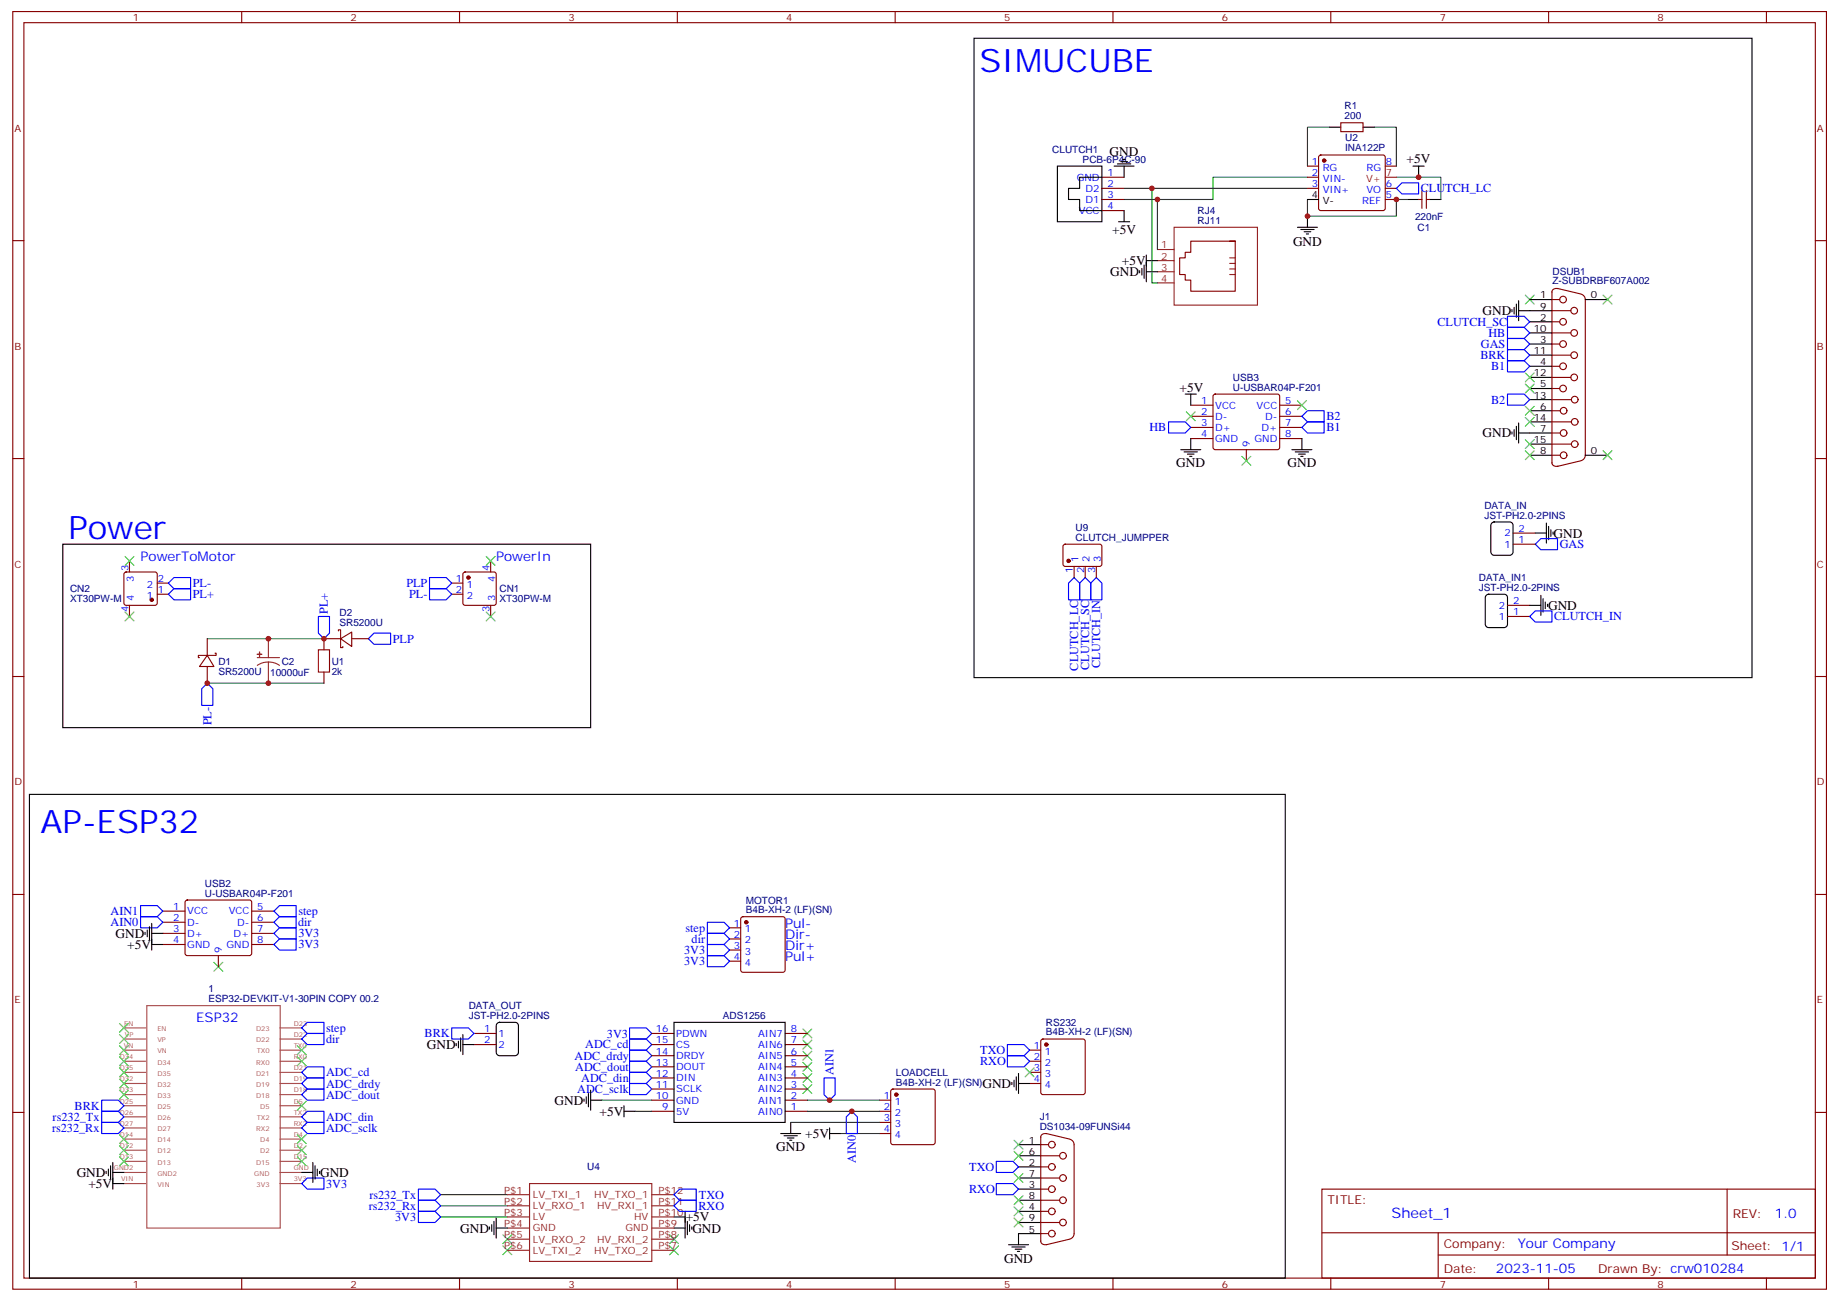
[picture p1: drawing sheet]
<svg xmlns="http://www.w3.org/2000/svg" width="583mm" height="413mm" viewBox="0 0 583 413" stroke-linecap="round" stroke-linejoin="round" font-family="sans-serif">
<g fill="none" stroke="#870000" stroke-width=".35">
<path d="M4.1 3.7h575.7v405.3h-575.7zM7.6 7.2h568.7v398.3h-568.7zM76.7 3.7v3.5M145.9 3.7v3.5M215 3.7v3.5M284.2 3.7v3.5M353.3 3.7v3.5M422.5 3.7v3.5M491.6 3.7v3.5M560.7 3.7v3.5M425.6 38.9h7.1v2.9h-7.1zM349.8 56.2h7"/>
<path d="M349.8 59.8h7M415 56.2h3.6M415 59.8h3.6M415 52.7h3.6M418.8 49.4l.5-.2h19.7l.5 .2 .2 .5v16.2l-.2 .5-.5 .2h-19.7l-.5-.2-.2-.5v-16.2zM439.7 59.8h3.6M439.7 52.7h3.6M4.1 76.3h3.5M349.8 63.3h7M349.8 66.8h7M390.3 76.5h1.8h-14.1v3.5h-1.8v1.8h-1.7v5.3h1.7v1.8h1.8v3.5h14.1v-15.9M439.7 63.3h3.6"/>
<path d="M450.3 63.3h1.1M451.4 60.5v5.6M452.8 63.3h1M452.8 60.5v5.6M576.3 76.3h3.5M492.7 92.6v54.3M492.7 98.6h6M492.7 95h2.4M494.4 91.5l7.4 1.8M494.6 91.6a1.31 1.31 0 0 0-1.9 1.1M502 93.3l1 .9 .2 .8v49.4l-.2 .9-1.1 .8M492.7 119.7h6"/>
<path d="M492.7 112.7h6M492.7 105.6h6M492.7 116.2h2.4M492.7 109.1h2.4M492.7 102.1h2.4M378 139.1h7.1M378 135.6h7.1M378 132.1h7.1M378 128.6h7.1M385.3 125.2l.5-.2h19.7l.5 .2 .2 .5v16.3l-.2 .5-.5 .2h-19.7l-.5-.3-.2-.4v-16.3zM406.2 139.1h7.1M406.2 135.6h7.1"/>
<path d="M406.2 132.1h7.1M406.2 128.6h7.1M492.7 123.3h2.4M492.8 133.8h6M492.8 126.8h6M492.8 137.4h2.5M492.8 130.3h2.5M4.1 145.5h3.5M395.6 142.7v3.5M492.7 146.8a1.41 1.41 0 0 0 1.9 1.1M492.8 140.9h6M492.8 144.4h2.5"/>
<path d="M501.8 146.2l-7.4 1.8M576.3 145.5h3.5M41.1 177.9v3.6M155.8 177.9v3.6M337.7 172.9l.4-.3 11.2 .1 .5 .7-.1 5.9-.6 .4-11.2-.1-.5-.6v-5.6zM341 179.7v3.5M344.5 179.7v3.5M348 179.7v3.5M480.3 172.6h7.1M480.3 169.1h7.1M39.6 181.7l.4-.2h9.2l.5 .2 .2 .5v9.1l-.2 .5-.5 .3h-9.2l-.5-.3-.2-.5v-9.1zM41.1 192.1v3.5"/>
<path d="M49.9 185h3.5M49.9 188.5h3.5M143.4 185h3.5M143.4 188.5h3.5M147.2 181.7l.4-.2h9.2l.5 .2 .2 .5v9.1l-.2 .5-.5 .3h-9.2l-.5-.3-.2-.5v-9.1zM155.8 192.1v3.5M478.5 195.6h7.1M478.5 192.1h7.1M4.1 214.6h3.5M65.8 207.9l2.1 3.6h-4.6zM65.8 202.6v5.3M65.8 211.5v5.2"/>
<path d="M68.3 207.2h.3v.7h-5.6v.7h.3M102.8 213.2v3.5M107.4 200.2v-.4h.7v5.7h.7v-.4M108.1 202.6l3.6-2.1v4.6zM108.1 202.6h-5.3v3.6M111.7 202.6h5.2M576.3 214.6h3.5M4.1 283.8h3.5M51.7 299.6h7M51.7 296.1h7M51.7 292.6h7M51.7 289.1h7"/>
<path d="M59 285.7l.4-.2h19.8l.5 .2 .2 .5v16.3l-.2 .5-.5 .2h-19.8l-.5-.3-.2-.4v-16.3zM79.9 299.6h7.1M79.9 296.1h7.1M79.9 292.6h7.1M79.9 289.1h7.1M231.6 294.4h3.5M231.6 297.9h3.5M235.4 291l.4-.2h12.7l.5 .2 .2 .5v16.3l-.2 .5-.5 .2h-12.7l-.5-.3-.2-.4v-16.3zM576.3 283.8h3.5M69.3 303.2v3.5M231.6 301.4h3.5M231.6 304.9h3.5"/>
<path d="M150.5 331.4h7M150.5 327.9h7M206.9 338.5h7.1M206.9 334.9h7.1M206.9 331.4h7.1M206.9 327.9h7.1M249.2 338.5h7.1M249.2 334.9h7.1M249.2 331.4h7.1M249.2 327.9h7.1M326.8 333.2h3.6M326.8 336.7h3.6"/>
<path d="M330.6 329.8l.5-.2h12.7l.5 .2 .2 .5v16.3l-.2 .5-.5 .2h-12.7l-.5-.3-.2-.4v-16.3zM4.1 352.9h3.5M206.9 352.6h7.1M206.9 349h7.1M206.9 345.5h7.1M206.9 342h7.1M249.2 352.6h7.1M249.2 349h7.1M249.2 345.5h7.1M249.2 342h7.1M279.2 352.6h3.6M279.2 349h3.6"/>
<path d="M279.2 356.1h3.6M279.2 359.6h3.6M283 345.7l.5-.2h12.7l.5 .2 .2 .5v16.2l-.3 .5-.4 .2h-12.7l-.5-.2-.2-.5v-16.2zM326.8 340.2h3.6M326.8 343.7h3.6M332.1 359.6l7.4 1.8M332.2 359.7a1.26 1.26 0 0 0-1.8 1.1M576.3 352.9h3.5M330.4 370.2h2.4M330.4 363.1h2.4M330.4 377.3h2.4M330.4 366.7h6"/>
<path d="M330.4 373.7h6M330.4 360.7v33.1M339.7 361.5l1 .8 .3 .8v28.3l-.3 .9-1 .8M419.6 377.3h156.7v28.2h-156.7zM548.3 377.3v20.9M330.4 384.3h2.4M330.4 391.4h2.4M330.4 380.8h6M330.4 387.8h6M330.4 393.7a1.36 1.36 0 0 0 1.8 1.2M339.5 393.1l-7.4 1.8M419.7 391.1h156.4"/>
<path d="M456.5 398.2h119.6M456.5 391.1v14.1M76.7 405.5v3.5M145.9 405.5v3.5M215 405.5v3.5M284.2 405.5v3.5M353.3 405.5v3.5M422.5 405.5v3.5M491.6 405.5v3.5M560.7 405.5v3.5"/>
<circle cx="496.2" cy="95" r="1.06"/>
<circle cx="499.7" cy="98.6" r="1.06"/>
<circle cx="496.2" cy="109.1" r="1.06"/>
<circle cx="496.2" cy="102.1" r="1.06"/>
<circle cx="496.2" cy="116.2" r="1.06"/>
<circle cx="499.7" cy="112.7" r="1.06"/>
<circle cx="499.7" cy="105.6" r="1.06"/>
<circle cx="499.7" cy="119.7" r="1.06"/>
<circle cx="496.2" cy="123.3" r="1.06"/>
<circle cx="496.4" cy="130.3" r="1.06"/>
<circle cx="496.4" cy="137.4" r="1.06"/>
<circle cx="499.9" cy="126.8" r="1.06"/>
<circle cx="499.9" cy="133.8" r="1.06"/>
<circle cx="496.4" cy="144.4" r="1.06"/>
<circle cx="499.9" cy="140.9" r="1.06"/>
<circle cx="333.9" cy="363.1" r="1.06"/>
<circle cx="333.9" cy="370.2" r="1.06"/>
<circle cx="333.9" cy="377.3" r="1.06"/>
<circle cx="337.4" cy="373.7" r="1.06"/>
<circle cx="337.4" cy="366.7" r="1.06"/>
<circle cx="333.9" cy="384.3" r="1.06"/>
<circle cx="333.9" cy="391.4" r="1.06"/>
<circle cx="337.4" cy="380.8" r="1.06"/>
<circle cx="337.4" cy="387.8" r="1.06"/>
</g>
<g fill="none" stroke="#00f" stroke-width=".35">
<path d="M443.3 59.8l1.7-1.8h5.3v3.5h-5.3zM478.5 107.4h5.3l1.8 1.7-1.8 1.8h-5.3zM478.5 110.9h5.3l1.8 1.8-1.8 1.7h-5.3zM478.5 103.9h5.3l1.8 1.7-1.8 1.8h-5.3zM478.5 114.4h5.3l1.8 1.8-1.8 1.8h-5.3zM478.5 100.3h5.3l1.8 1.8-1.8 1.8h-5.3zM370.9 133.8h5.3l1.8 1.8-1.8 1.8h-5.3zM413.3 135.6l1.7-1.8h5.3v3.6h-5.3zM415 130.3h5.3v3.5h-5.3l-1.7-1.7zM478.5 125h5.3l1.8 1.8-1.8 1.8h-5.3zM487.4 172.6l1.7-1.7h5.3v3.5h-5.3zM53.4 188.5l1.8-1.7h5.3v3.5h-5.3z"/>
<path d="M53.4 185l1.8-1.8h5.3v3.6h-5.3zM101.1 195.6h3.5v5.3l-1.8 1.7-1.7-1.7zM136.3 186.8h5.3l1.8 1.7-1.8 1.8h-5.3zM136.3 183.2h5.3l1.8 1.8-1.8 1.8h-5.3zM341 183.2l1.7 1.8v5.3h-3.5v-5.3zM344.5 183.2l1.8 1.8v5.3h-3.6v-5.3zM348 183.2l1.8 1.8v5.3h-3.5v-5.3zM485.6 195.6l1.8-1.8h5.3v3.5h-5.3zM65.8 216.7l1.8 1.8v5.3h-3.6v-5.3zM118.7 200.9h5.3v3.5h-5.3l-1.8-1.8zM44.6 287.3h5.3l1.8 1.8-1.8 1.7h-5.3zM44.6 290.8h5.3l1.8 1.8-1.8 1.8h-5.3z"/>
<path d="M87 289.1l1.7-1.8h5.3v3.5h-5.3zM87 296.1l1.7-1.7h5.3v3.5h-5.3zM88.7 290.8h5.3v3.6h-5.3l-1.7-1.8zM88.7 297.9h5.3v3.5h-5.3l-1.7-1.8zM224.5 299.6h5.3l1.8 1.8-1.8 1.8h-5.3zM224.5 296.1h5.3l1.8 1.8-1.8 1.7h-5.3zM224.5 292.6h5.3l1.8 1.8-1.8 1.7h-5.3zM224.5 303.2h5.3l1.8 1.7-1.8 1.8h-5.3zM95.8 329.6l1.7-1.7h5.3v3.5h-5.3zM95.8 326.1l1.7-1.8h5.3v3.6h-5.3zM143.4 326.1h5.3l1.8 1.8-1.8 1.7h-5.3zM199.8 329.6h5.3l1.8 1.8-1.8 1.8h-5.3z"/>
<path d="M199.8 333.2h5.3l1.8 1.7-1.8 1.8h-5.3zM199.8 336.7h5.3l1.8 1.8-1.8 1.7h-5.3zM199.8 326.1h5.3l1.8 1.8-1.8 1.7h-5.3zM319.8 331.4h5.3l1.7 1.8-1.7 1.7h-5.3zM319.8 334.9h5.3l1.7 1.8-1.7 1.8h-5.3zM32.3 352.6h5.3l1.7 1.7-1.7 1.8h-5.3zM32.3 356.1h5.3l1.7 1.8-1.7 1.7h-5.3zM32.3 349h5.3l1.7 1.8-1.7 1.8h-5.3zM95.8 357.9l1.7-1.8h5.3v3.5h-5.3zM95.8 354.3l1.7-1.7h5.3v3.5h-5.3zM95.8 347.3l1.7-1.8h5.3v3.5h-5.3zM95.8 343.7l1.7-1.7h5.3v3.5h-5.3z"/>
<path d="M95.8 340.2l1.7-1.7h5.3v3.5h-5.3zM199.8 343.7h5.3l1.8 1.8-1.8 1.8h-5.3zM199.8 340.2h5.3l1.8 1.8-1.8 1.7h-5.3zM261.6 342h3.5v5.3l-1.8 1.7-1.7-1.7zM268.6 354.3l1.8-1.7 1.8 1.7v5.3h-3.6zM95.8 375.5l1.7-1.8h5.3v3.6h-5.3zM132.8 377.3h5.3l1.8 1.7-1.8 1.8h-5.3zM215.7 377.3h5.3v3.5h-5.3l-1.7-1.8zM316.3 368.4h5.3l1.7 1.8-1.7 1.8h-5.3zM316.3 375.5h5.3l1.7 1.8-1.7 1.7h-5.3zM132.8 384.3h5.3l1.8 1.8-1.8 1.7h-5.3zM132.8 380.8h5.3l1.8 1.8-1.8 1.7h-5.3z"/>
<path d="M214 382.6l1.7-1.8h5.3v3.5h-5.3z"/>
</g>
<g fill="#870000" stroke="#870000" stroke-width=".35">
<circle cx="236.9" cy="292.6" r=".53"/>
<circle cx="284.5" cy="347.3" r=".53"/>
<circle cx="332.1" cy="331.4" r=".53"/>
<circle cx="148.7" cy="183.2" r=".53"/>
<circle cx="48.2" cy="190.3" r=".53"/>
<circle cx="420.3" cy="50.9" r=".53"/>
<circle cx="339.2" cy="177.9" r=".53"/>
</g>
<g fill="none" stroke="#008700" stroke-width=".35">
<path d="M356.8 59.8h58.2M365.7 59.8v29.9h1.7M415 56.2h-29.9v7.1h-28.3M422.1 40.4h-7.1v12.3M436.2 40.4h7.1v12.3M443.3 56.2h14.1v7.1M367.4 63.3v15.9M415 63.3v5.3h28.3v-5.3h3.5M65.8 202.6h37M65.8 216.7h37M191 349h15.9M201.6 352.6h5.3"/>
<path d="M251 356.1h28.2M256.3 349h22.9M256.3 352.6h22.9M266.9 359.6h12.3M139.9 379h21.1M139.9 386.1h21.1M139.9 382.6h21.1"/>
</g>
<g fill="none" stroke="#000" stroke-width=".35">
<path d="M309.2 12.1h247v202.9h-247zM335.7 52.7h14.1v17.6h-14.1zM349.8 56.2h-7.1v3.6h-3.5v3.5h3.5v3.5h7.1M353.7 52.7h6.3M354.7 52h4.3M355.8 51.3h2.1M356.5 50.6h.7M356.8 52.7v3.5M422.1 40.4h3.5M432.7 40.4h3.5M448.6 52.7h3.5M450.3 52.7v3.5"/>
<path d="M355.1 70.3h3.5M356.8 66.8v3.5M411.9 72.1h6.3M412.9 72.8h4.3M414 73.5h2.1M414.7 74.2h.7M415 63.3h3.6M415 68.6v3.5M446.8 63.3h3.5M453.8 63.3h3.6M361.8 85.9v.7M362.5 85.2v2.1"/>
<path d="M363.2 84.1v4.2M363.9 82.7h3.5M363.9 80.9v8.5M363.9 86.2h3.5M480 98.2v.7M480.7 97.5v2.1M481.4 96.4v4.3M482.1 98.6h10.6M482.1 95.4v6.3M485.6 95h7.1M503.2 95h7.1M485.6 119.7h7.1"/>
<path d="M485.6 112.7h7.1M485.6 105.6h7.1M485.6 116.2h7.1M485.6 109.1h7.1M485.6 102.1h7.1M376.2 125h3.6M378 125v3.6M378 139.1v3.6M413.3 139.1v3.6M480 137v.7M480.7 136.3v2.1M481.4 135.3v4.2"/>
<path d="M482.1 137.4h10.6M482.1 134.2v6.3M485.6 133.8h7.1M485.6 126.8h7.1M485.6 130.3h7.1M485.6 123.3h7.1M374.8 142.7h6.4M375.9 143.4h4.2M376.9 144.1h2.2M377.6 144.8h.8M410.1 142.7h6.4M411.2 143.4h4.2"/>
<path d="M412.2 144.1h2.1M412.9 144.8h.7M485.6 140.9h7.1M485.6 144.4h7.1M503.2 144.4h7.1M19.9 172.6h167.6v58.3h-167.6zM473.5 166l.8-.4h4.9l.9 .4 .2 .7v8.4l-.5 .9-.6 .2h-4.9l-.8-.5-.2-.6v-8.4zM487.4 169.1h3.5M490.9 165.9v6.4M491.6 167v4.2M492.3 168.1v2.1M493 168.8v.7"/>
<path d="M471.7 189l.8-.5h5l.8 .5 .2 .6v8.4l-.4 .9-.6 .2h-5l-.8-.5-.2-.6v-8.4zM485.6 192.1h3.5M489.1 188.9v6.3M489.8 189.9v4.3M490.5 191v2.1M491.2 191.7v.7M9.3 252h398.7v153.5h-398.7zM46 295.8v.7M46.7 295.1v2.1M47.4 294v4.2M48.2 296.1h3.5M48.2 292.9v8.5"/>
<path d="M48.2 299.6h3.5M144.8 331v.8M145.5 330.3v2.2M146.2 329.3v4.2M146.9 331.4h3.6M146.9 328.2v6.4M157.8 324.8l.8-.5h4.9l.9 .5 .2 .6v8.5l-.5 .8-.6 .2h-4.9l-.9-.5-.2-.5v-8.5zM214 324.3h35.2v31.8h-35.2zM185.4 348.7v.7M186.1 348v2.1M186.8 346.9v4.3M187.5 349h3.5"/>
<path d="M187.5 345.9v6.3M198.1 352.6h3.5M198.1 350.8v3.5M247.8 359.6h6.4M251 356.1v3.5M263.3 359.6h3.6M263.3 357.9v3.5M321.2 343.4v.7M321.9 342.7v2.1M322.6 341.6v4.3M323.3 343.7h3.5M323.3 340.6v6.3"/>
<path d="M33.7 371.6v.7M34.4 370.9v2.1M35.1 369.9v4.2M35.8 375.5h3.5M35.8 368.8v8.5M35.8 372h3.5M95.8 372h3.5M99.3 368.8v6.3M100 369.9v4.2M100.7 370.9v2.1M101.4 371.6v.7M248.9 360.3h4.2"/>
<path d="M249.9 361h2.2M250.6 361.7h.8M323.3 363.1h7.1M323.3 370.2h7.1M323.3 377.3h7.1M323.3 366.7h7.1M323.3 373.7h7.1M155.4 389.3v.7M156.1 388.5v2.2M156.8 387.5v4.2M157.5 389.6h3.5M157.5 386.4v6.4"/>
<path d="M214 386.1h3.5M214 389.6h3.5M217.5 384.3v8.5M218.2 387.5v4.2M218.9 388.5v2.2M219.6 389.3v.7M320.1 394.9h6.4M321.2 395.6h4.2M322.3 396.3h2.1M323 397h.7M323.3 384.3h7.1M323.3 380.8h7.1"/>
<path d="M323.3 387.8h7.1M330.4 391.4h-7.1v3.5"/>
</g>
<g fill="none" stroke="#3c3" stroke-width=".35">
<path d="M484.2 93.6l2.8 2.8M487 93.6l-2.8 2.8M508.9 93.6l2.8 2.8M511.7 93.6l-2.8 2.8M484.2 118.3l2.8 2.8M487 118.3l-2.8 2.8M376.6 130.7l2.8 2.8M379.4 130.7l-2.8 2.8M411.9 127.1l2.8 2.9M414.7 127.1l-2.8 2.9M484.2 121.8l2.8 2.9M484.2 128.9l2.8 2.8"/>
<path d="M484.2 132.4l2.8 2.9M484.2 139.5l2.8 2.8M487 121.8l-2.8 2.9M487 128.9l-2.8 2.8M487 132.4l-2.8 2.9M487 139.5l-2.8 2.8M394.2 144.8l2.9 2.8M397.1 144.8l-2.9 2.8M484.2 143l2.8 2.8M487 143l-2.8 2.8M508.9 143l2.8 2.8M511.7 143l-2.8 2.8"/>
<path d="M39.7 176.5l2.8 2.9M42.5 176.5l-2.8 2.9M154.3 176.5l2.9 2.9M157.2 176.5l-2.9 2.9M39.7 194.2l2.8 2.8M42.5 194.2l-2.8 2.8M154.3 194.2l2.9 2.8M157.2 194.2l-2.9 2.8M67.9 305.3l2.8 2.8M70.7 305.3l-2.8 2.8M37.9 324.7l2.8 2.8M37.9 328.2l2.8 2.8"/>
<path d="M37.9 331.8l2.8 2.8M37.9 335.3l2.8 2.8M37.9 338.8l2.8 2.8M40.7 324.7l-2.8 2.8M40.7 328.2l-2.8 2.8M40.7 331.8l-2.8 2.8M40.7 335.3l-2.8 2.8M40.7 338.8l-2.8 2.8M94.4 331.8l2.8 2.8M94.4 335.3l2.8 2.8M97.2 331.8l-2.8 2.8M97.2 335.3l-2.8 2.8"/>
<path d="M254.9 337l2.8 2.9M254.9 333.5l2.8 2.8M254.9 330l2.8 2.8M254.9 326.5l2.8 2.8M257.7 337l-2.8 2.9M257.7 333.5l-2.8 2.8M257.7 330l-2.8 2.8M257.7 326.5l-2.8 2.8M325.4 338.8l2.9 2.8M328.3 338.8l-2.9 2.8M37.9 342.3l2.8 2.9M37.9 360l2.8 2.8"/>
<path d="M37.9 345.9l2.8 2.8M40.7 342.3l-2.8 2.9M40.7 360l-2.8 2.8M40.7 345.9l-2.8 2.8M94.4 349.4l2.8 2.8M94.4 360l2.8 2.8M97.2 349.4l-2.8 2.8M97.2 360l-2.8 2.8M254.9 344.1l2.8 2.8M254.9 340.6l2.8 2.8M257.7 344.1l-2.8 2.8M257.7 340.6l-2.8 2.8"/>
<path d="M37.9 363.5l2.8 2.8M37.9 367l2.8 2.9M40.7 363.5l-2.8 2.8M40.7 367l-2.8 2.9M94.4 363.5l2.8 2.8M94.4 367l2.8 2.9M97.2 363.5l-2.8 2.8M97.2 367l-2.8 2.9M321.9 365.3l2.8 2.8M321.9 372.3l2.8 2.8M321.9 379.4l2.8 2.8M321.9 361.7l2.8 2.9"/>
<path d="M324.7 365.3l-2.8 2.8M324.7 372.3l-2.8 2.8M324.7 379.4l-2.8 2.8M324.7 361.7l-2.8 2.9M159.6 395.3l2.9 2.8M159.6 391.7l2.9 2.8M162.5 395.3l-2.9 2.8M162.5 391.7l-2.9 2.8M212.5 395.3l2.9 2.8M212.5 391.7l2.9 2.8M215.4 395.3l-2.9 2.8M215.4 391.7l-2.9 2.8"/>
<path d="M321.9 386.4l2.8 2.9M321.9 382.9l2.8 2.8M324.7 386.4l-2.8 2.9M324.7 382.9l-2.8 2.8"/>
</g>
<g fill="none" stroke="#8c2424" stroke-width=".35">
<path d="M367.4 79.2h5.3M372.7 72.1h26.5v24.7h-26.5zM367.4 82.7h5.3M367.4 86.2h5.3M367.4 89.7h5.3M390.3 81.8h1.8M390.3 83.6h1.8M390.3 85.3h1.8M390.3 87.1h1.8M81.7 208.6h7M85.2 210l1.8 .3 1.7 .8M85.2 210l-1.9 .3-1.6 .8"/>
<path d="M85.2 202.6v6M85.2 210v6.7M161 379h7.1M168.1 375.5h38.8v24.7h-38.8zM206.9 379h7.1M161 382.6h7.1M161 386.1h7.1M161 389.6h7.1M161 393.1h7.1M161 396.7h7.1M206.9 382.6h7.1M206.9 386.1h7.1"/>
<path d="M206.9 389.6h7.1M206.9 393.1h7.1M206.9 396.7h7.1"/>
</g>
<g fill="none" stroke="#a64a4a" stroke-width=".35">
<path d="M46.6 319.1h42.3v70.5h-42.3zM39.3 336.7h7M39.3 333.2h7M39.3 329.6h7M39.3 326.1h7M88.8 336.7h7M88.8 333.2h7M88.8 329.6h7M88.8 326.1h7M39.3 357.9h7M39.3 354.3h7M39.3 350.8h7"/>
<path d="M39.3 347.3h7M39.3 343.7h7M39.3 340.2h7M88.8 357.9h7M88.8 354.3h7M88.8 350.8h7M88.8 347.3h7M88.8 343.7h7M88.8 340.2h7M39.3 375.5h7M39.3 372h7M39.3 368.4h7"/>
<path d="M39.3 364.9h7M39.3 361.4h7M88.8 375.5h7M88.8 372h7M88.8 368.4h7M88.8 364.9h7M88.8 361.4h7"/>
</g>
<path d="M101.1 206.2h3.5v7h-3.5z" fill="none" stroke="#a10000" stroke-width=".35"/>
<g fill="#8c2424" stroke="#8c2424" stroke-width=".35">
<path d="M81.7 207.6h1.4z"/>
<path d="M82.4 206.9v1.4z"/>
</g>
<path d="M439.7 56.2h3.6" fill="none" stroke="#f00" stroke-width=".35"/>
<g fill="#c00">
<circle cx="102.8" cy="202.6" r=".88"/>
<circle cx="65.8" cy="216.7" r=".88"/>
<circle cx="85.2" cy="216.7" r=".88"/>
<circle cx="415" cy="68.6" r=".88"/>
<circle cx="450.3" cy="56.2" r=".88"/>
<circle cx="443.3" cy="63.3" r=".88"/>
<circle cx="367.4" cy="63.3" r=".88"/>
<circle cx="365.7" cy="59.8" r=".88"/>
<circle cx="263.3" cy="349" r=".88"/>
<circle cx="270.4" cy="352.6" r=".88"/>
<circle cx="85.2" cy="202.6" r=".88"/>
</g>
<g font-size="10.2" fill="#00f">
<text x="311" y="22.7">SIMUCUBE</text>
<text x="21.7" y="170.9">Power</text>
<text x="12.9" y="264.4">AP-ESP32</text>
</g>
<text font-size="4.6" fill="#00f" x="441.7" y="386.3">Sheet_1</text>
<g font-size="4.2">
<text x="352.3" y="49.5">GND</text>
<text x="446.5" y="51.7">+5V</text>
<text x="353.1" y="74.3">+5V</text>
<text x="410.5" y="78.2">GND</text>
<text x="352.4" y="87.7">GND</text>
<text x="356.1" y="84.1">+5V</text>
<text x="470.6" y="100">GND</text>
<text x="374.5" y="124.3">+5V</text>
<text x="470.6" y="138.8">GND</text>
<text x="373.4" y="148.3">GND</text>
<text x="408.7" y="148.3">GND</text>
<text x="493.2" y="170.5">GND</text>
<text x="491.4" y="193.5">GND</text>
<text x="36.7" y="297.5">GND</text>
<text x="40.4" y="301">+5V</text>
<text x="135.5" y="332.8">GND</text>
<text x="311.9" y="345.2">GND</text>
<text x="176" y="350.4">GND</text>
<text x="190.3" y="353.9">+5V</text>
<text x="246.4" y="365.3">GND</text>
<text x="255.6" y="361">+5V</text>
<text x="24.3" y="373.3">GND</text>
<text x="28.1" y="376.9">+5V</text>
<text x="101.6" y="373.4">GND</text>
<text x="217.7" y="387.5">+5V</text>
<text x="146" y="391">GND</text>
<text x="219.8" y="391">GND</text>
<text x="318.7" y="400.5">GND</text>
</g>
<g font-size="4.2" fill="#00f">
<text x="44.6" y="177.9">PowerToMotor</text>
<text x="157.5" y="177.9">PowerIn</text>
<text x="249.2" y="297.9">Dir-</text>
<text x="249.2" y="294.4">Pul-</text>
<text x="249.2" y="301.4">Dir+</text>
<text x="249.2" y="304.9">Pul+</text>
<text x="62.3" y="324.3">ESP32</text>
<text x="563.4" y="386.5">1.0</text>
<text x="481.8" y="396.1">Your Company</text>
<text x="474.9" y="403.9">2023-11-05</text>
</g>
<g font-size="3.9" fill="#00f">
<text x="451" y="61">CLUTCH_LC</text>
<text x="456.3" y="103.4">CLUTCH_SC</text>
<text x="472.5" y="106.9">HB</text>
<text x="469.9" y="113.9">BRK</text>
<text x="470.1" y="110.4">GAS</text>
<text x="473.3" y="117.5">B1</text>
<text x="473.3" y="128">B2</text>
<text x="364.9" y="136.9">HB</text>
<text x="421" y="136.9">B1</text>
<text x="421" y="133.4">B2</text>
<text x="495.1" y="173.9">GAS</text>
<text x="61.2" y="189.8">PL+</text>
<text x="61.2" y="186.2">PL-</text>
<text x="129" y="186.2">PLP</text>
<text x="129.9" y="189.8">PL-</text>
<text x="104.1" y="194.9" transform="rotate(-90 104.1 194.9)">PL+</text>
<text x="493.3" y="196.9">CLUTCH_IN</text>
<text x="124.7" y="204">PLP</text>
<text x="342.2" y="212.7" transform="rotate(-90 342.2 212.7)">CLUTCH_LC</text>
<text x="345.8" y="212.5" transform="rotate(-90 345.8 212.5)">CLUTCH_SC</text>
<text x="349.3" y="211.9" transform="rotate(-90 349.3 211.9)">CLUTCH_IN</text>
<text x="67.2" y="230.2" transform="rotate(-90 67.2 230.2)">PL-</text>
<text x="35.1" y="290.3">AIN1</text>
<text x="35.1" y="293.9">AIN0</text>
<text x="94.6" y="293.9">dir</text>
<text x="94.7" y="290.3">step</text>
<text x="94.7" y="297.4">3V3</text>
<text x="217.6" y="295.6">step</text>
<text x="219.5" y="299">dir</text>
<text x="94.7" y="300.9">3V3</text>
<text x="217.2" y="302.7">3V3</text>
<text x="217.2" y="306.2">3V3</text>
<text x="103.5" y="327.3">step</text>
<text x="134.8" y="329.1">BRK</text>
<text x="192.7" y="329.2">3V3</text>
<text x="103.5" y="330.8">dir</text>
<text x="185.8" y="332.6">ADC_cd</text>
<text x="311.2" y="334.3">TXO</text>
<text x="103.5" y="341.5">ADC_cd</text>
<text x="182.4" y="336.2">ADC_drdy</text>
<text x="182.6" y="339.7">ADC_dout</text>
<text x="264.6" y="341.1" transform="rotate(-90 264.6 341.1)">AIN1</text>
<text x="311.1" y="337.9">RXO</text>
<text x="103.5" y="345.1">ADC_drdy</text>
<text x="183.3" y="346.7">ADC_sclk</text>
<text x="184.5" y="343.2">ADC_din</text>
<text x="23.7" y="352.1">BRK</text>
<text x="103.5" y="348.6">ADC_dout</text>
<text x="16.5" y="359.1">rs232_Rx</text>
<text x="16.7" y="355.6">rs232_Tx</text>
<text x="103.5" y="359.2">ADC_sclk</text>
<text x="103.5" y="355.6">ADC_din</text>
<text x="271.7" y="368.9" transform="rotate(-90 271.7 368.9)">AIN0</text>
<text x="307.7" y="371.4">TXO</text>
<text x="103.5" y="376.8">3V3</text>
<text x="117.1" y="383.8">rs232_Rx</text>
<text x="117.3" y="380.3">rs232_Tx</text>
<text x="221.7" y="383.9">RXO</text>
<text x="221.9" y="380.5">TXO</text>
<text x="307.6" y="378.5">RXO</text>
<text x="125.4" y="387.4">3V3</text>
</g>
<g font-size="3.9" fill="#800">
<text x="421.4" y="381.8">TITLE:</text>
<text x="550" y="386.5">REV:</text>
<text x="458.3" y="396">Company:</text>
<text x="549.7" y="396.7">Sheet: 1/1</text>
<text x="458.3" y="403.7">Date:</text>
<text x="507.3" y="403.8">Drawn By: crw010284</text>
</g>
<g font-size="3.2" fill="#800">
<text x="42.2" y="6.7">1</text>
<text x="111.3" y="6.7">2</text>
<text x="180.4" y="6.7">3</text>
<text x="249.6" y="6.7">4</text>
<text x="318.7" y="6.7">5</text>
<text x="387.9" y="6.7">6</text>
<text x="457" y="6.7">7</text>
<text x="526.2" y="6.7">8</text>
<text x="4.6" y="41.8">A</text>
<text x="576.8" y="41.8">A</text>
<text x="4.6" y="110.9">B</text>
<text x="576.8" y="110.9">B</text>
<text x="4.6" y="180.1">C</text>
<text x="576.8" y="180.1">C</text>
<text x="4.6" y="249.2">D</text>
<text x="576.8" y="249.2">D</text>
<text x="4.6" y="318.3">E</text>
<text x="576.8" y="318.3">E</text>
<text x="42.2" y="408.5">1</text>
<text x="111.3" y="408.5">2</text>
<text x="180.4" y="408.5">3</text>
<text x="249.6" y="408.5">4</text>
<text x="318.7" y="408.5">5</text>
<text x="387.9" y="408.5">6</text>
<text x="457" y="408.5">7</text>
<text x="526.2" y="408.5">8</text>
</g>
<g font-size="3.2" fill="#000080">
<text x="426.9" y="34.7">R1</text>
<text x="426.9" y="37.9">200</text>
<text x="427" y="48">INA122P</text>
<text x="427" y="44.8">U2</text>
<text x="334" y="48.6">CLUTCH1</text>
<text x="343.7" y="51.6">PCB-6P4C-90</text>
<text x="380.2" y="71">RJ11</text>
<text x="380.2" y="67.8">RJ4</text>
<text x="449.2" y="69.7">220nF</text>
<text x="450" y="73.3">C1</text>
<text x="492.8" y="87.2">DSUB1</text>
<text x="492.8" y="90.2">Z-SUBDRBF607A002</text>
<text x="391.3" y="123.9">U-USBAR04P-F201</text>
<text x="391.3" y="120.8">USB3</text>
<text x="471.2" y="161.5">DATA_IN</text>
<text x="471.2" y="164.5">JST-PH2.0-2PINS</text>
<text x="341.4" y="171.6">CLUTCH_JUMPPER</text>
<text x="341.4" y="168.6">U9</text>
<text x="469.4" y="184.4">DATA_IN1</text>
<text x="22.2" y="191.1">XT30PW-M</text>
<text x="22.2" y="187.9">CN2</text>
<text x="158.6" y="191.1">XT30PW-M</text>
<text x="158.6" y="187.9">CN1</text>
<text x="469.4" y="187.5">JST-PH2.0-2PINS</text>
<text x="107.8" y="195.6">D2</text>
<text x="107.8" y="198.8">SR5200U</text>
<text x="69.3" y="214">SR5200U</text>
<text x="69.3" y="210.8">D1</text>
<text x="85.8" y="214.4">10000uF</text>
<text x="89.4" y="210.8">C2</text>
<text x="105.3" y="214">2k</text>
<text x="105.3" y="210.9">U1</text>
<text x="65" y="281.4">USB2</text>
<text x="65" y="284.4">U-USBAR04P-F201</text>
<text x="236.8" y="286.7">MOTOR1</text>
<text x="236.8" y="289.7">B4B-XH-2 (LF)(SN)</text>
<text x="66.2" y="318">ESP32-DEVKIT-V1-30PIN COPY 00.2</text>
<text x="66.2" y="314.9">1</text>
<text x="148.8" y="323.3">JST-PH2.0-2PINS</text>
<text x="148.8" y="320.1">DATA_OUT</text>
<text x="229.5" y="323.3">ADS1256</text>
<text x="332" y="328.5">B4B-XH-2 (LF)(SN)</text>
<text x="332" y="325.5">RS232</text>
<text x="284.4" y="341.3">LOADCELL</text>
<text x="284.4" y="344.4">B4B-XH-2 (LF)(SN)</text>
<text x="330" y="358.5">DS1034-09FUNSi44</text>
<text x="330" y="355.2">J1</text>
<text x="186.4" y="371.3">U4</text>
</g>
<g font-size="3.2" fill="#00f">
<text x="416.4" y="52.4">1</text>
<text x="439.9" y="52.4">8</text>
<text x="341.8" y="57.3">GND</text>
<text x="351.5" y="55.9">1</text>
<text x="351.5" y="59.4">2</text>
<text x="416.4" y="55.9">2</text>
<text x="416.4" y="59.4">3</text>
<text x="419.9" y="54.1">RG</text>
<text x="419.9" y="57.6">VIN-</text>
<text x="433.8" y="54.1">RG</text>
<text x="439.9" y="59.4">6</text>
<text x="344.6" y="60.8">D2</text>
<text x="344.6" y="64.3">D1</text>
<text x="351.5" y="62.9">3</text>
<text x="419.9" y="61.2">VIN+</text>
<text x="432.4" y="64.7">REF</text>
<text x="433.8" y="61.2">VO</text>
<text x="439.9" y="62.9">5</text>
<text x="342.5" y="67.9">VCC</text>
<text x="351.5" y="66.5">4</text>
<text x="381.3" y="131.7">2</text>
<text x="381.3" y="128.2">1</text>
<text x="385.8" y="129.6">VCC</text>
<text x="398.9" y="129.6">VCC</text>
<text x="408" y="128.2">5</text>
<text x="408" y="131.7">6</text>
<text x="381.3" y="135.3">3</text>
<text x="385.8" y="136.7">D+</text>
<text x="385.8" y="133.1">D-</text>
<text x="400.5" y="136.7">D+</text>
<text x="401.6" y="133.1">D-</text>
<text x="408" y="135.3">7</text>
<text x="381.3" y="138.8">4</text>
<text x="385.8" y="140.2">GND</text>
<text x="396.7" y="142" transform="rotate(-90 396.7 142)">9</text>
<text x="398.2" y="140.2">GND</text>
<text x="408" y="138.8">8</text>
<text x="477.6" y="173.7">1</text>
<text x="477.6" y="170.2">2</text>
<text x="482.1" y="172.3">1</text>
<text x="482.1" y="168.8">2</text>
<text x="342.4" y="178.4" transform="rotate(-90 342.4 178.4)">1</text>
<text x="345.9" y="178.4" transform="rotate(-90 345.9 178.4)">2</text>
<text x="349.4" y="178.4" transform="rotate(-90 349.4 178.4)">3</text>
<text x="40.7" y="181.3" transform="rotate(-90 40.7 181.3)">3</text>
<text x="42.5" y="184.8" transform="rotate(-90 42.5 184.8)">3</text>
<text x="50.1" y="184.6">2</text>
<text x="144.7" y="184.6">1</text>
<text x="155.4" y="181.3" transform="rotate(-90 155.4 181.3)">4</text>
<text x="157.2" y="184.8" transform="rotate(-90 157.2 184.8)">4</text>
<text x="340.6" y="181.9" transform="rotate(-90 340.6 181.9)">1</text>
<text x="344.1" y="181.9" transform="rotate(-90 344.1 181.9)">2</text>
<text x="347.7" y="181.9" transform="rotate(-90 347.7 181.9)">3</text>
<text x="42.5" y="190.7" transform="rotate(-90 42.5 190.7)">4</text>
<text x="46.6" y="189.9">1</text>
<text x="46.6" y="186.4">2</text>
<text x="50.1" y="188.2">1</text>
<text x="144.7" y="188.2">2</text>
<text x="148.2" y="186.4">1</text>
<text x="148.2" y="189.9">2</text>
<text x="157.2" y="190.7" transform="rotate(-90 157.2 190.7)">3</text>
<text x="480.3" y="191.7">2</text>
<text x="40.7" y="194.2" transform="rotate(-90 40.7 194.2)">4</text>
<text x="155.4" y="194.2" transform="rotate(-90 155.4 194.2)">3</text>
<text x="475.8" y="196.6">1</text>
<text x="475.8" y="193.1">2</text>
<text x="480.3" y="195.2">1</text>
<text x="55" y="292.2">2</text>
<text x="55" y="288.7">1</text>
<text x="59.4" y="293.7">D-</text>
<text x="59.4" y="290.1">VCC</text>
<text x="72.6" y="290.1">VCC</text>
<text x="75.3" y="293.7">D-</text>
<text x="81.7" y="288.7">5</text>
<text x="81.7" y="292.2">6</text>
<text x="55" y="299.3">4</text>
<text x="55" y="295.8">3</text>
<text x="59.4" y="297.2">D+</text>
<text x="74.2" y="297.2">D+</text>
<text x="81.7" y="295.8">7</text>
<text x="81.7" y="299.3">8</text>
<text x="232.9" y="294">1</text>
<text x="232.9" y="297.5">2</text>
<text x="236.4" y="295.8">1</text>
<text x="236.4" y="299.3">2</text>
<text x="59.4" y="300.7">GND</text>
<text x="70.4" y="302.5" transform="rotate(-90 70.4 302.5)">9</text>
<text x="71.9" y="300.7">GND</text>
<text x="232.9" y="301.1">3</text>
<text x="232.9" y="304.6">4</text>
<text x="236.4" y="302.8">3</text>
<text x="236.4" y="306.4">4</text>
<text x="153.7" y="327.5">1</text>
<text x="158.2" y="328.9">1</text>
<text x="208.2" y="327.5">16</text>
<text x="214.7" y="328.9">PDWN</text>
<text x="240.6" y="328.9">AIN7</text>
<text x="251" y="327.5">8</text>
<text x="153.7" y="331">2</text>
<text x="158.2" y="332.5">2</text>
<text x="208.2" y="334.6">14</text>
<text x="208.2" y="331">15</text>
<text x="214.7" y="336">DRDY</text>
<text x="214.7" y="332.5">CS</text>
<text x="240.6" y="336">AIN5</text>
<text x="240.6" y="332.5">AIN6</text>
<text x="251" y="334.6">6</text>
<text x="251" y="331">7</text>
<text x="328.2" y="332.8">1</text>
<text x="331.7" y="334.6">1</text>
<text x="208.2" y="341.6">12</text>
<text x="208.2" y="338.1">13</text>
<text x="214.7" y="339.5">DOUT</text>
<text x="240.6" y="339.5">AIN4</text>
<text x="251" y="341.6">4</text>
<text x="251" y="338.1">5</text>
<text x="328.2" y="336.3">2</text>
<text x="328.2" y="339.9">3</text>
<text x="331.7" y="338.1">2</text>
<text x="331.7" y="341.6">3</text>
<text x="208.2" y="345.2">11</text>
<text x="214.7" y="346.6">SCLK</text>
<text x="214.7" y="343">DIN</text>
<text x="240.6" y="346.6">AIN2</text>
<text x="240.6" y="343">AIN3</text>
<text x="251" y="345.2">3</text>
<text x="328.2" y="343.4">4</text>
<text x="331.7" y="345.2">4</text>
<text x="208.2" y="348.7">10</text>
<text x="210.2" y="352.2">9</text>
<text x="214.7" y="353.6">5V</text>
<text x="214.7" y="350.1">GND</text>
<text x="240.6" y="353.6">AIN0</text>
<text x="240.6" y="350.1">AIN1</text>
<text x="251" y="352.2">1</text>
<text x="251" y="348.7">2</text>
<text x="280.6" y="348.7">1</text>
<text x="280.6" y="352.2">2</text>
<text x="284.1" y="350.4">1</text>
<text x="284.1" y="354">2</text>
<text x="280.6" y="355.7">3</text>
<text x="280.6" y="359.3">4</text>
<text x="284.1" y="357.5">3</text>
<text x="284.1" y="361">4</text>
</g>
<g font-size="3.2" fill="#f00">
<text x="433.7" y="57.6">V+</text>
<text x="439.9" y="55.9">7</text>
</g>
<g font-size="3.2">
<text x="416.4" y="62.9">4</text>
<text x="419.9" y="64.7">V-</text>
<text x="488.9" y="94.7">1</text>
<text x="505" y="94.7">0</text>
<text x="488.9" y="98.2">9</text>
<text x="488.9" y="101.7">2</text>
<text x="486.9" y="105.3">10</text>
<text x="486.9" y="112.3">11</text>
<text x="488.9" y="108.8">3</text>
<text x="486.9" y="119.4">12</text>
<text x="488.9" y="115.9">4</text>
<text x="488.9" y="122.9">5</text>
<text x="486.9" y="126.4">13</text>
<text x="488.9" y="130">6</text>
<text x="486.9" y="133.5">14</text>
<text x="488.9" y="137">7</text>
<text x="486.9" y="140.5">15</text>
<text x="488.9" y="144.1">8</text>
<text x="505" y="144.1">0</text>
<text x="326.6" y="362.8">1</text>
<text x="326.6" y="369.9">2</text>
<text x="326.6" y="366.3">6</text>
<text x="326.6" y="376.9">3</text>
<text x="326.6" y="373.4">7</text>
<text x="326.6" y="384">4</text>
<text x="326.6" y="380.4">8</text>
<text x="326.6" y="387.5">9</text>
<text x="326.6" y="391">5</text>
</g>
<g font-size="3.2" fill="#8d2323">
<text x="368.6" y="78.8">1</text>
<text x="368.6" y="82.3">2</text>
<text x="368.6" y="85.9">3</text>
<text x="368.6" y="89.4">4</text>
<text x="160" y="378.7">P$1</text>
<text x="160" y="382.2">P$2</text>
<text x="169.2" y="380.1">LV_TXI_1</text>
<text x="169.2" y="383.6">LV_RXO_1</text>
<text x="188.6" y="380.1">HV_TXO_1</text>
<text x="189.5" y="383.6">HV_RXI_1</text>
<text x="209" y="378.7">P$12</text>
<text x="209" y="382.2">P$11</text>
<text x="160" y="385.7">P$3</text>
<text x="160" y="389.3">P$4</text>
<text x="169.2" y="387.1">LV</text>
<text x="201.3" y="387.1">HV</text>
<text x="209" y="385.7">P$10</text>
<text x="209" y="389.3">P$9</text>
<text x="160" y="392.8">P$5</text>
<text x="169.2" y="390.7">GND</text>
<text x="169.2" y="394.2">LV_RXO_2</text>
<text x="189.5" y="394.2">HV_RXI_2</text>
<text x="198.6" y="390.7">GND</text>
<text x="209" y="392.8">P$8</text>
<text x="160" y="396.3">P$6</text>
<text x="169.2" y="397.7">LV_TXI_2</text>
<text x="188.6" y="397.7">HV_TXO_2</text>
<text x="209" y="396.3">P$7</text>
</g>
<g font-size="2.1" fill="#a54b4b">
<text x="39.4" y="325.4">EN</text>
<text x="39.6" y="328.9">VP</text>
<text x="50" y="327.1">EN</text>
<text x="81.3" y="327.1">D23</text>
<text x="93.2" y="328.9">D22</text>
<text x="93.2" y="325.4">D23</text>
<text x="38" y="336">D34</text>
<text x="39.3" y="332.5">VN</text>
<text x="50" y="334.2">VN</text>
<text x="50" y="330.7">VP</text>
<text x="81.3" y="330.7">D22</text>
<text x="81.5" y="334.2">TX0</text>
<text x="93.2" y="336">RX0</text>
<text x="93.2" y="332.5">TX0</text>
<text x="38" y="339.5">D35</text>
<text x="50" y="341.3">D35</text>
<text x="50" y="337.7">D34</text>
<text x="81.3" y="341.3">D21</text>
<text x="81.3" y="337.7">RX0</text>
<text x="93.2" y="339.5">D21</text>
<text x="38" y="346.6">D33</text>
<text x="38" y="343.1">D32</text>
<text x="50" y="344.8">D32</text>
<text x="81.3" y="344.8">D19</text>
<text x="93.2" y="346.6">D18</text>
<text x="93.2" y="343.1">D19</text>
<text x="38" y="353.6">D26</text>
<text x="38" y="350.1">D25</text>
<text x="50" y="351.8">D25</text>
<text x="50" y="348.3">D33</text>
<text x="81.3" y="348.3">D18</text>
<text x="82.6" y="351.8">D5</text>
<text x="93.2" y="353.6">TX2</text>
<text x="93.2" y="350.1">D5</text>
<text x="38" y="357.2">D27</text>
<text x="50" y="358.9">D27</text>
<text x="50" y="355.4">D26</text>
<text x="81.3" y="358.9">RX2</text>
<text x="81.5" y="355.4">TX2</text>
<text x="93.2" y="357.2">RX2</text>
<text x="38" y="364.2">D12</text>
<text x="38" y="360.7">D14</text>
<text x="50" y="366">D12</text>
<text x="50" y="362.4">D14</text>
<text x="82.6" y="366">D2</text>
<text x="82.6" y="362.4">D4</text>
<text x="93.2" y="364.2">D2</text>
<text x="93.2" y="360.7">D4</text>
<text x="36.1" y="371.3">GND2</text>
<text x="38" y="367.7">D13</text>
<text x="50" y="369.5">D13</text>
<text x="81.3" y="369.5">D15</text>
<text x="93.2" y="371.3">GND</text>
<text x="93.2" y="367.7">D15</text>
<text x="38.4" y="374.8">VIN</text>
<text x="50" y="376.5">VIN</text>
<text x="50" y="373">GND2</text>
<text x="80.7" y="373">GND</text>
<text x="81.5" y="376.5">3V3</text>
<text x="93.2" y="374.8">3V3</text>
</g>
</svg>
